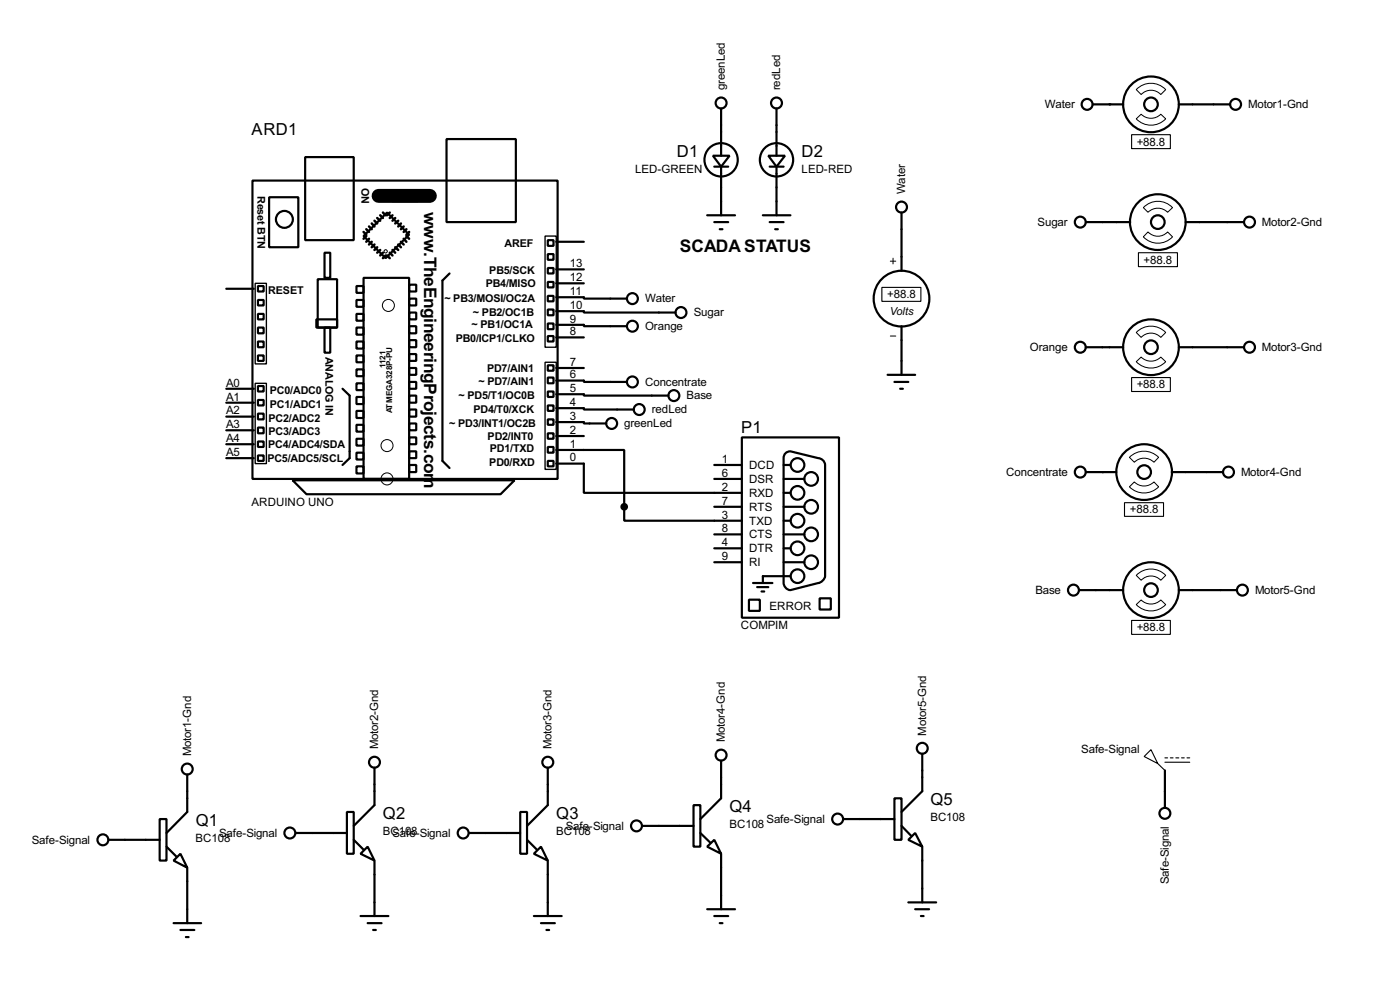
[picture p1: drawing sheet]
<svg xmlns="http://www.w3.org/2000/svg" width="256mm" height="180mm" viewBox="0 0 256 180" stroke-linecap="round" stroke-linejoin="round" font-family="sans-serif">
<g fill="none" stroke="#000" stroke-width=".4">
<path d="M132.1 19.9v8.6M142.3 19.9v8.6M200.2 19.1h5.6M216 19.1h9.4M46.3 33.1h55.9v54.6h-55.9zM49.3 36.1h5.4v9.2h-5.4zM55.9 28.8h8.9v15.2h-8.9zM70.9 38.9l4.1 4.1-4.3 4.3-4.1-4.1zM71.9 34.9h4.6v2h-4.6zM81.8 25.5h12.7v15.2h-12.7zM129.6 39.4h5.1M130.6 28.5h3.1l-1.6 2z"/>
<path d="M130.9 30.5h2.5M132.1 30.5v8.9M139.8 39.4h5M140.8 28.5h3l-1.5 2zM141 30.5h2.6M142.3 30.5v8.9M165.2 38.9v10.7M41.5 52.9h5M47.3 54.9h1v1h-1zM47.3 60h1v1h-1zM47.3 57.5h1v1h-1zM47.3 52.4h1v1h-1z"/>
<path d="M58 58.5h3.8v1.5h-3.8zM58.2 51.1h3.6v8.9h-3.6zM59.5 46.3h1v4.6h-1zM59.5 60h1v4.6h-1zM65.3 52.4h1.3v1.2h-1.3zM65.3 54.9h1.3v1.3h-1.3zM65.3 57.5h1.3v1.2h-1.3zM65.3 60h1.3v1.3h-1.3zM66.6 50.9h8.4v36.8h-8.4zM75 52.1h1.3v1.3h-1.3zM75 54.7h1.3v1.2h-1.3zM75 57.2h1.3v1.3h-1.3z"/>
<path d="M75 59.7h1.3v1.3h-1.3zM82.4 50.1l-1.3 1.3v33l1.3 1.3M100.4 44h1v1h-1zM100.4 49.1h1v1h-1zM100.4 51.6h1v1h-1zM100.4 54.2h1v1h-1zM100.4 56.7h1v1h-1zM100.4 59.2h1v1.1h-1zM100.4 46.5h1v1.1h-1zM101.9 59.5h5.1v.2h7.9M101.9 54.4h5.1v.3h7.9M101.9 57h5.1v.2h16.8"/>
<path d="M101.9 51.9h5.1M101.9 49.3h5.1M101.9 44.3h5.1M130.9 40.7h2.5M131.9 42h.5M141 40.7h2.6M142 42h.5M165.2 59.7v8.9M198.9 40.7h8.2M217.2 40.7h10.7M41.5 78.8h5M41.5 76.3h5"/>
<path d="M41.5 73.7h5M41.5 71.2h5M47.3 65.1h1v1h-1zM47.3 62.5h1v1.1h-1zM47.3 70.7h1v1h-1zM47.3 73.2h1v1h-1zM47.3 75.7h1v1.1h-1zM47.3 78.3h1v1h-1zM62.8 71.2l1.3 1.2v11.5l-1.3 1.2M65.3 62.5h1.3v1.3h-1.3zM65.3 65.1h1.3v1.2h-1.3zM65.3 67.6h1.3v1.3h-1.3z"/>
<path d="M65.3 70.2h1.3v1.2h-1.3zM65.3 72.7h1.3v1.3h-1.3zM65.3 75.2h1.3v1.3h-1.3zM65.3 77.8h1.3v1.2h-1.3zM75 62.3h1.3v1.3h-1.3zM75 64.8h1.3v1.3h-1.3zM75 67.4h1.3v1.2h-1.3zM75 69.9h1.3v1.3h-1.3zM75 72.4h1.3v1.3h-1.3zM75 75h1.3v1.3h-1.3zM75 77.5h1.3v1.3h-1.3zM100.4 61.5h1v1h-1z"/>
<path d="M100.4 66.9h1v1h-1zM100.4 69.1h1v1.1h-1zM100.4 71.7h1v1h-1zM100.4 74.2h1v1h-1zM100.4 76.8h1v1h-1zM100.4 79.3h1v1h-1zM101.9 77.3h5.1v.2h4.1M101.9 69.7h5.1v.2h7.9M101.9 72.2h5.1v.2h15.5M101.9 74.7h5.1v.3h9.1M101.9 79.8h5.1M101.9 67.4h5.1"/>
<path d="M101.9 61.8h5.1M162.6 68.6h5.1M163.9 69.9h2.5M164.9 71.2h.5M198.9 63.6h6.9M216 63.6h11.9M41.5 83.9h5M41.5 81.3h5M47.3 80.8h1v1h-1zM47.3 83.4h1v1h-1zM53.6 87.9h40.7l-2.6 2.6h-35.5zM65.3 80.3h1.3v1.3h-1.3z"/>
<path d="M65.3 82.9h1.3v1.2h-1.3zM65.3 85.4h1.3v1.3h-1.3zM75 80.1h1.3v1.2h-1.3zM75 82.6h1.3v1.3h-1.3zM75 85.1h1.3v1.3h-1.3zM100.4 81.8h1v1.1h-1zM100.4 84.4h1v1h-1zM101.9 84.9h5.1v5.3h28.9M101.9 82.4h12.5v12.9h21.5M130.9 85.1h5M130.9 87.7h5M130.9 92.8h5"/>
<path d="M130.9 97.8h5M135.9 80.1h17.8v33h-17.8zM143.6 85.1h1.2M143.6 87.7h3.8M143.6 90.2h1.2M143.6 92.8h3.8M143.6 95.3h1.2M143.6 97.8h3.8M143.8 83.1l.6-.4 .4-.1 5.1 1.3a1.35 1.35 0 0 1 1.3 1.2v20.4a1.59 1.59 0 0 1-1.3 1.2l-5.1 1.3a1.36 1.36 0 0 1-1.2-1.3v-22.8zM198.9 86.4h5.6M214.7 86.4h9.4M130.9 100.4h5"/>
<path d="M130.9 102.9h5M137.2 109.8h2v2h-2zM138 106.7h3.5M138.7 107.5h2.1M139.5 108.3h.5M143.6 100.4h1.2M143.6 102.9h3.8M144.8 105.5h-5v1.2M150.2 109.5h2v2.1h-2zM197.7 108h8.1M216 108h10.6M132.1 139.2v6.9l-3.8 3.8"/>
<path d="M169 138v6.8l-3.8 3.8M19.9 153.7h9.4M29.3 149.9h1.2v7.6h-1.2zM30.5 155l1.8 1.8M31.8 157.5l1.3-1.2 1.2 2.5zM34.3 141.8v6.8l-3.8 3.9M34.3 158.8v10.2M54.2 152.5h9.4M63.6 148.6h1.2v7.7h-1.2zM64.8 153.7l1.8 1.8M66.1 156.3l1.3-1.3 1.2 2.5zM68.6 140.5v6.9l-3.8 3.8"/>
<path d="M68.6 157.5v10.2M85.9 152.5h9.4M95.3 148.6h1.3v7.7h-1.3zM96.6 153.7l1.8 1.8M97.8 156.3l1.3-1.3 1.3 2.5zM100.4 140.5v6.9l-3.8 3.8M100.4 157.5v10.2M117.7 151.2h9.4M127.1 147.4h1.2v7.6h-1.2zM128.3 152.5l1.8 1.7M129.6 155l1.3-1.3 1.2 2.6zM132.1 156.3v10.1"/>
<path d="M154.5 149.9h9.4M163.9 146.1h1.3v7.6h-1.3zM165.2 151.2l1.7 1.8M166.4 153.7l1.3-1.2 1.3 2.5zM169 155v10.2M213.4 141v6.9M31.8 169h5.1M33.1 170.2h2.5M34.1 171.5h.5M66.1 167.7h5.1M67.4 169h2.5M68.4 170.2h.5"/>
<path d="M97.8 167.7h5.1M99.1 169h2.6M100.1 170.2h.5M129.6 166.4h5.1M130.9 167.7h2.5M131.9 169h.5M166.4 165.2h5.1M167.7 166.4h2.5M168.7 167.7h.5"/>
<circle cx="132.1" cy="18.9" r="1"/>
<circle cx="142.2" cy="18.9" r="1"/>
<circle cx="199.1" cy="19.1" r="1"/>
<circle cx="210.8" cy="19.1" r="5.1"/>
<circle cx="210.8" cy="19.1" r="1.25"/>
<circle cx="226.3" cy="19.1" r="1"/>
<circle cx="132.1" cy="29.3" r="3.1"/>
<circle cx="142.2" cy="29.3" r="3.1"/>
<circle cx="165.1" cy="37.9" r="1"/>
<circle cx="52.1" cy="40.2" r="1.55"/>
<circle cx="115.8" cy="54.7" r="1"/>
<circle cx="115.8" cy="59.7" r="1"/>
<circle cx="124.7" cy="57.2" r="1"/>
<circle cx="165.1" cy="54.7" r="5.1"/>
<circle cx="197.9" cy="40.7" r="1"/>
<circle cx="212.1" cy="40.7" r="5.1"/>
<circle cx="212.1" cy="40.7" r="1.25"/>
<circle cx="228.9" cy="40.7" r="1"/>
<circle cx="112" cy="77.5" r="1"/>
<circle cx="115.8" cy="69.9" r="1"/>
<circle cx="117.1" cy="75" r="1"/>
<circle cx="123.4" cy="72.4" r="1"/>
<circle cx="197.9" cy="63.6" r="1"/>
<circle cx="210.8" cy="63.6" r="5.1"/>
<circle cx="210.8" cy="63.6" r="1.25"/>
<circle cx="228.9" cy="63.6" r="1"/>
<circle cx="146.1" cy="85.1" r="1.25"/>
<circle cx="146.1" cy="95.3" r="1.25"/>
<circle cx="146.1" cy="90.2" r="1.25"/>
<circle cx="148.6" cy="92.8" r="1.25"/>
<circle cx="148.6" cy="87.7" r="1.25"/>
<circle cx="148.6" cy="97.8" r="1.25"/>
<circle cx="197.9" cy="86.4" r="1"/>
<circle cx="209.6" cy="86.4" r="5.1"/>
<circle cx="209.6" cy="86.4" r="1.25"/>
<circle cx="225" cy="86.4" r="1"/>
<circle cx="146.1" cy="105.5" r="1.25"/>
<circle cx="146.1" cy="100.4" r="1.25"/>
<circle cx="148.6" cy="102.9" r="1.25"/>
<circle cx="196.6" cy="108" r="1"/>
<circle cx="210.8" cy="108" r="5.1"/>
<circle cx="210.8" cy="108" r="1.25"/>
<circle cx="227.6" cy="108" r="1"/>
<circle cx="68.6" cy="139.5" r="1"/>
<circle cx="100.3" cy="139.5" r="1"/>
<circle cx="132.1" cy="138.2" r="1"/>
<circle cx="168.9" cy="137" r="1"/>
<circle cx="18.8" cy="153.7" r="1"/>
<circle cx="34.3" cy="140.8" r="1"/>
<circle cx="53.1" cy="152.5" r="1"/>
<circle cx="84.8" cy="152.5" r="1"/>
<circle cx="116.6" cy="151.2" r="1"/>
<circle cx="153.4" cy="149.9" r="1"/>
<circle cx="213.4" cy="148.9" r="1"/>
</g>
<g fill="#000">
<circle cx="203.3" cy="19.1" r=".2"/>
<circle cx="202" cy="86.4" r=".2"/>
</g>
<g fill="none" stroke="#000" stroke-width=".2">
<path d="M207.3 24.7h7.1v2.5h-7.1zM161.6 52.6h7.1v2.6h-7.1zM208.6 46.3h7.1v2.5h-7.1zM207.3 69.1h7.1v2.6h-7.1zM206 92h7.2v2.5h-7.2zM207.3 113.6h7.1v2.5h-7.1zM209.6 138.5l1.3-1.3 1.2 2.6zM212.1 139.8l1.3 1.2M213.4 138.7h.5M213.4 139.5h4.6M214.4 138.7h.5M215.4 138.7h.6"/>
<path d="M216.5 138.7h.5M217.5 138.7h.5"/>
</g>
<g fill="none" stroke="#000" stroke-width=".18">
<path d="M208.2 16.4a3.7 3.7 0 0 1 5.4 0l-.9 .9a2.45 2.45 0 0 0-3.6 0zM208.2 21.8l.9-.9a2.54 2.54 0 0 0 3.6 0l.9 .9a3.7 3.7 0 0 1-5.4 0zM209.5 38a3.7 3.7 0 0 1 5.3 0l-.9 .9a2.53 2.53 0 0 0-3.6 0zM163.1 47.8h1M163.6 47.3v1M210.3 42.5a2.46 2.46 0 0 0 3.6 0l.9 .9a3.7 3.7 0 0 1-5.3 0zM163.1 61.5h1M208.2 66.2l.9-.8a2.54 2.54 0 0 0 3.6 0l.9 .8a3.7 3.7 0 0 1-5.4 0zM208.2 60.9a3.7 3.7 0 0 1 5.4 0l-.9 .9a2.45 2.45 0 0 0-3.6 0zM206.9 89.1l.9-.9a2.53 2.53 0 0 0 3.6 0l.9 .9a3.7 3.7 0 0 1-5.4 0zM206.9 83.7a3.7 3.7 0 0 1 5.4 0l-.9 .9a2.54 2.54 0 0 0-3.6 0zM208.2 110.7l.9-.9a2.54 2.54 0 0 0 3.6 0l.9 .9a3.7 3.7 0 0 1-5.4 0z"/>
<path d="M208.2 105.3a3.7 3.7 0 0 1 5.4 0l-.9 .9a2.45 2.45 0 0 0-3.6 0z"/>
<circle cx="70.6" cy="46" r=".3"/>
<circle cx="71.1" cy="55.9" r="1.1"/>
<circle cx="70.9" cy="81.6" r="1.1"/>
<circle cx="70.9" cy="87.7" r="1.1"/>
</g>
<path d="M69.4 35.9h9.4" fill="none" stroke="#000" stroke-width="2.6"/>
<g fill="none" stroke="#000" stroke-width=".45">
<path d="M69.1 39.9l.6 .5M69.7 39.4l.5 .5M70.2 38.9l.5 .5M71.4 38.9l-.5 .5M71.9 39.4l-.5 .5M72.4 39.9l-.5 .5M66.6 42.5l.5 .5M67.1 42l.5 .5M67.1 43.2l-.5 .5M67.6 41.5l.5 .5M67.6 43.7l-.5 .6M68.1 40.9l.5 .6"/>
<path d="M68.1 44.3l-.5 .5M68.6 40.4l.5 .5M68.6 44.8l-.5 .5M69.1 45.3l-.5 .5M69.7 45.8l-.6 .5M70.2 46.3l-.5 .5M70.7 46.8l-.5 .5M70.9 46.8l.5 .5M71.4 46.3l.5 .5M71.9 45.8l.5 .5M72.4 45.3l.6 .5M73 44.8l.5 .5"/>
<path d="M73 40.4l-.6 .5M73.5 44.3l.5 .5M73.5 40.9l-.5 .6M74 43.7l.5 .6M74 41.5l-.5 .5M74.5 43.2l.5 .5M74.5 42l-.5 .5M75 42.5l-.5 .5"/>
</g>
<path d="M46.8 51.9h2v14.7h-2zM99.9 43.2h2v20.4h-2zM46.8 70.2h2v14.7h-2zM99.9 66.3h2v19.6h-2z" fill="none" stroke="#000" stroke-width=".25"/>
<circle cx="114.3" cy="92.8" r=".5" fill="#000" stroke="#000" stroke-width=".4"/>
<g font-size="3.6">
<text x="77.7" y="38.8" transform="rotate(90 77.7 38.8)">w</text>
<text x="77.7" y="46.1" transform="rotate(90 77.7 46.1)">.TheEngineeringProjects.com</text>
<text x="124.6" y="46.1">SCADA STATUS</text>
</g>
<g font-size="3.4">
<text x="46.1" y="24.7">ARD1</text>
<text x="124" y="28.8">D1</text>
<text x="146.9" y="28.8">D2</text>
<text x="135.8" y="79.3">P1</text>
<text x="70.2" y="149.9">Q2</text>
<text x="101.9" y="149.9">Q3</text>
<text x="133.7" y="148.7">Q4</text>
<text x="170.5" y="147.4">Q5</text>
<text x="35.9" y="151.2">Q1</text>
</g>
<g font-size="2.4">
<text x="132.8" y="16.6" transform="rotate(-90 132.8 16.6)">greenLed</text>
<text x="143" y="16.6" transform="rotate(-90 143 16.6)">redLed</text>
<text x="191.4" y="19.8">Water</text>
<text x="228.7" y="19.8">Motor1-Gnd</text>
<text x="208.3" y="26.6">+88.8</text>
<text x="116.3" y="31.7">LED-GREEN</text>
<text x="146.8" y="31.7">LED-RED</text>
<text x="165.9" y="35.6" transform="rotate(-90 165.9 35.6)">Water</text>
<text x="190.1" y="41.3">Sugar</text>
<text x="231.2" y="41.3">Motor2-Gnd</text>
<text x="104.4" y="54">11</text>
<text x="104.4" y="51.5">12</text>
<text x="104.4" y="48.9">13</text>
<text x="209.5" y="48.3">+88.8</text>
<text x="104.4" y="59.1">9</text>
<text x="104.4" y="56.6">10</text>
<text x="118.2" y="55.4">Water</text>
<text x="127.1" y="57.9">Sugar</text>
<text x="162.6" y="54.6">+88.8</text>
<text x="104.4" y="61.4">8</text>
<text x="118.2" y="60.4">Orange</text>
<text x="188.7" y="64.2">Orange</text>
<text x="231.2" y="64.2">Motor3-Gnd</text>
<text x="41.4" y="70.8">A0</text>
<text x="104.4" y="71.8">5</text>
<text x="104.4" y="69.3">6</text>
<text x="104.4" y="67">7</text>
<text x="118.2" y="70.6">Concentrate</text>
<text x="208.3" y="71.1">+88.8</text>
<text x="41.4" y="75.8">A2</text>
<text x="41.4" y="73.3">A1</text>
<text x="104.4" y="76.9">3</text>
<text x="104.4" y="74.3">4</text>
<text x="119.4" y="75.7">redLed</text>
<text x="125.8" y="73.1">Base</text>
<text x="41.4" y="83.5">A5</text>
<text x="41.4" y="80.9">A4</text>
<text x="41.4" y="78.3">A3</text>
<text x="104.4" y="82">1</text>
<text x="104.4" y="79.4">2</text>
<text x="114.4" y="78.2">greenLed</text>
<text x="104.4" y="84.5">0</text>
<text x="132.3" y="89.8">2</text>
<text x="132.3" y="87.3">6</text>
<text x="132.3" y="84.7">1</text>
<text x="137.2" y="88.4">DSR</text>
<text x="137.2" y="85.8">DCD</text>
<text x="184.3" y="87.1">Concentrate</text>
<text x="227.4" y="87.1">Motor4-Gnd</text>
<text x="46.1" y="92.6">ARDUINO UNO</text>
<text x="132.3" y="94.9">3</text>
<text x="132.3" y="92.4">7</text>
<text x="137.2" y="90.9">RXD</text>
<text x="137.2" y="93.5">RTS</text>
<text x="207" y="94">+88.8</text>
<text x="132.3" y="97.4">8</text>
<text x="132.3" y="100">4</text>
<text x="137.2" y="96">TXD</text>
<text x="137.2" y="98.5">CTS</text>
<text x="137.2" y="101.1">DTR</text>
<text x="132.3" y="102.5">9</text>
<text x="137.2" y="103.6">RI</text>
<text x="141" y="111.7">ERROR</text>
<text x="189.7" y="108.7">Base</text>
<text x="229.9" y="108.7">Motor5-Gnd</text>
<text x="135.7" y="115.2">COMPIM</text>
<text x="208.3" y="115.6">+88.8</text>
<text x="69.3" y="137.2" transform="rotate(-90 69.3 137.2)">Motor2-Gnd</text>
<text x="101.1" y="137.2" transform="rotate(-90 101.1 137.2)">Motor3-Gnd</text>
<text x="132.8" y="135.9" transform="rotate(-90 132.8 135.9)">Motor4-Gnd</text>
<text x="169.7" y="134.6" transform="rotate(-90 169.7 134.6)">Motor5-Gnd</text>
<text x="198.1" y="137.9">Safe-Signal</text>
<text x="35" y="138.4" transform="rotate(-90 35 138.4)">Motor1-Gnd</text>
<text x="5.8" y="154.4">Safe-Signal</text>
<text x="35.8" y="154.2">BC108</text>
<text x="40.1" y="153.2">Safe-Signal</text>
<text x="70.1" y="152.9">BC108</text>
<text x="71.9" y="153.2">Safe-Signal</text>
<text x="101.9" y="152.9">BC108</text>
<text x="103.6" y="151.9">Safe-Signal</text>
<text x="133.6" y="151.6">BC108</text>
<text x="140.4" y="150.6">Safe-Signal</text>
<text x="170.4" y="150.3">BC108</text>
<text x="214.1" y="161.9" transform="rotate(-90 214.1 161.9)">Safe-Signal</text>
</g>
<text font-size="2.3" x="163" y="57.6">Volts</text>
<g font-size="2.2">
<text x="47.2" y="35.9" transform="rotate(90 47.2 35.9)">Reset BTN</text>
<text x="66.2" y="34.4" transform="rotate(90 66.2 34.4)">ON</text>
<text x="92.4" y="45.2">AREF</text>
<text x="49.1" y="53.8">RESET</text>
<text x="89" y="52.5">PB4/MISO</text>
<text x="89.6" y="50.2">PB5/SCK</text>
<text x="81.4" y="55.3">~ PB3/MOSI/OC2A</text>
<text x="86.7" y="57.9">~ PB2/OC1B</text>
<text x="59.6" y="65.3" transform="rotate(90 59.6 65.3)">ANALOG IN</text>
<text x="83.5" y="62.7">PB0/ICP1/CLKO</text>
<text x="86.4" y="60.1">~ PB1/OC1A</text>
<text x="87.7" y="70.6">~ PD7/AIN1</text>
<text x="89.2" y="68">PD7/AIN1</text>
<text x="49.2" y="77.2">PC2/ADC2</text>
<text x="49.4" y="74.6">PC1/ADC1</text>
<text x="49.4" y="72.1">PC0/ADC0</text>
<text x="84" y="73">~ PD5/T1/OC0B</text>
<text x="86.7" y="75.6">PD4/T0/XCK</text>
<text x="49.1" y="82">PC4/ADC4/SDA</text>
<text x="49.2" y="79.7">PC3/ADC3</text>
<text x="82.3" y="78.2">~ PD3/INT1/OC2B</text>
<text x="89.3" y="80.4">PD2/INT0</text>
<text x="89.7" y="82.7">PD1/TXD</text>
<text x="49" y="84.5">PC5/ADC5/SCL</text>
<text x="89.6" y="85.3">PD0/RXD</text>
</g>
<g font-size="1.7">
<text x="70.6" y="67.4" transform="rotate(-90 70.6 67.4)">1121</text>
<text x="71.9" y="75.7" transform="rotate(-90 71.9 75.7)">ATMEGA328P-PU</text>
</g>
</svg>
